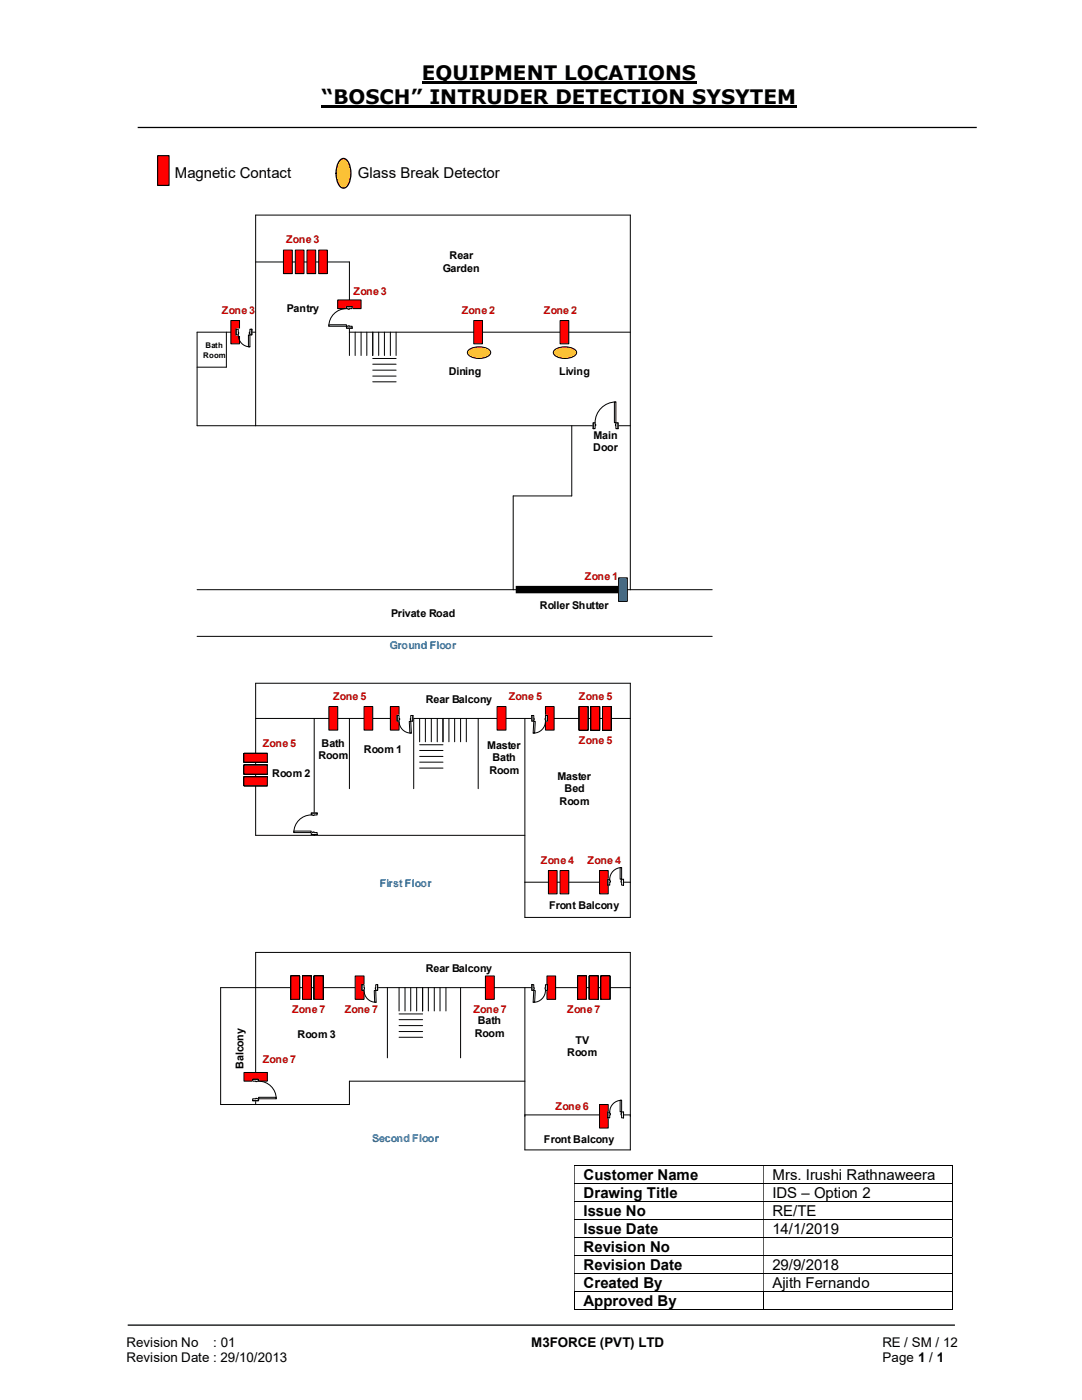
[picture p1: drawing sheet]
<svg xmlns="http://www.w3.org/2000/svg" width="216mm" height="279mm" viewBox="0 0 216 279" stroke-linecap="round" stroke-linejoin="round" font-family="sans-serif">
<path d="M84.2 16.5h54.8M64.2 21.3h94.8" fill="none" stroke="#000" stroke-width=".42"/>
<path d="M27.5 25.4h167.4M25.5 264.5h165" fill="none" stroke="#000" stroke-width=".25"/>
<path d="M31.5 31.1h2.2v5.9h-2.2z" fill-rule="evenodd" fill="#f00"/>
<path d="M31.5 31.1h2.2v5.9h-2.2z" fill="none" stroke="#000" stroke-width=".24"/>
<path d="M103.1 117.1h21.5v1.1h-21.5z" fill="#000"/>
<path d="M103.1 117.1h21.5v1.1h-21.5z" fill="none" stroke="#000" stroke-width=".34"/>
<g fill="none" stroke="#000" stroke-width=".2">
<path d="M51 52.3h18.7v18.7M45.2 66.3v7h-5.9M51 66.3h-11.7v18.7h86.5M69.7 66.3h56.1M70.9 66.3v4.7M72.1 66.3v4.7M73.2 66.3v4.7M74.4 72.7h4.6M74.4 75.1h4.6M74.4 66.3v4.7M74.4 71.5h4.6M74.4 73.9h4.6"/>
<path d="M74.4 76.2h4.6M75.6 66.3v4.7M76.7 66.3v4.7M77.9 66.3v4.7M79 66.3v4.7M51 85v-42.1h74.8v74.8M114.1 85v14h-11.7v18.7M39.3 117.7h102.8M39.3 127h102.8"/>
</g>
<path d="M58.9 49.9h1.8v4.7h-1.8z" fill="#f00"/>
<path d="M58.9 49.9h1.8v4.7h-1.8z" fill="none" stroke="#000" stroke-width=".2"/>
<path d="M56.6 49.9h1.7v4.7h-1.7z" fill="#f00"/>
<path d="M56.6 49.9h1.7v4.7h-1.7z" fill="none" stroke="#000" stroke-width=".2"/>
<path d="M63.6 49.9h1.7v4.7h-1.7z" fill="#f00"/>
<path d="M63.6 49.9h1.7v4.7h-1.7z" fill="none" stroke="#000" stroke-width=".2"/>
<path d="M61.3 49.9h1.7v4.7h-1.7z" fill="#f00"/>
<path d="M61.3 49.9h1.7v4.7h-1.7z" fill="none" stroke="#000" stroke-width=".2"/>
<path d="M123.4 115.3h1.8v4.7h-1.8z" fill="#0070c0"/>
<path d="M123.4 115.3h1.8v4.7h-1.8z" fill="none" stroke="#000" stroke-width=".2"/>
<path d="M46.1 64h1.7v4.6h-1.7z" fill="#f00"/>
<path d="M46.1 64h1.7v4.6h-1.7z" fill="none" stroke="#000" stroke-width=".2"/>
<path d="M67.4 59.9h4.7v1.7h-4.7z" fill-rule="evenodd" fill="#f00"/>
<path d="M67.4 59.9h4.7v1.7h-4.7z" fill="none" stroke="#000" stroke-width=".2"/>
<path d="M118.4 84.3h4.9v1.3h-4.9z" fill="#fff"/>
<path d="M118.4 84.3h4.9v1.3h-4.9z" fill="none" stroke="#fff" stroke-width=".2"/>
<path d="M122.9 84.4v1.2h.4v-1.2zM118.4 84.4h.3v1.2h-.3z" fill-rule="evenodd" fill="#fff"/>
<path d="M118.7 84.7v-.3h-.3v1.2h.3v-.6M122.9 84.7v-.3h.4v1.2h-.4v-.6" fill="none" stroke="#000" stroke-width=".2"/>
<path d="M122.8 84.7l.1 .3zM118.7 84.7h.2v.3h-.2z" fill-rule="evenodd" fill="#fff"/>
<path d="M118.4 84.4v1.2M118.7 84.7h.2v.3h-.2M122.9 80.2a4.2 4.2 0 0 0-4.2 4.2M122.9 84.7v.3M123.3 84.4v1.2" fill="none" stroke="#000" stroke-width=".2"/>
<path d="M122.6 80.2h.3v4.2h-.3z" fill-rule="evenodd" fill="#fff"/>
<path d="M122.6 80.2h.3v4.2h-.3z" fill="none" stroke="#000" stroke-width=".2"/>
<path d="M47.1 65.7h3.1v1.2h-3.1z" fill="#fff"/>
<path d="M47.1 65.7h3.1v1.2h-3.1z" fill="none" stroke="#fff" stroke-width=".2"/>
<path d="M49.9 65.7h.3v1.1h-.3zM47.1 65.7v1.1h.4v-1.1z" fill-rule="evenodd" fill="#fff"/>
<path d="M47.5 66.3v-.6h-.4v1.1h.4v-.2M49.9 66.3v-.6h.3v1.1h-.3v-.2" fill="none" stroke="#000" stroke-width=".2"/>
<path d="M49.7 66.3h.2v.3h-.2zM47.5 66.3l.1 .3z" fill-rule="evenodd" fill="#fff"/>
<path d="M47.1 65.7v1.1M47.5 66.8a2.34 2.34 0 0 0 2.4 2.4M47.5 66.3v.3M49.9 66.3h-.2v.3h.2M50.2 65.7v1.1" fill="none" stroke="#000" stroke-width=".2"/>
<path d="M49.6 66.8h.3v2.4h-.3z" fill-rule="evenodd" fill="#fff"/>
<path d="M49.6 66.8h.3v2.4h-.3z" fill="none" stroke="#000" stroke-width=".2"/>
<path d="M69.1 61.2h1.2v4.3h-1.2z" fill-rule="evenodd" fill="#fff"/>
<path d="M69.1 61.2h1.2v4.3h-1.2z" fill="none" stroke="#fff" stroke-width=".2"/>
<path d="M69.1 65.1h1.2v.4h-1.2zM69.1 61.2v.4h1.2v-.4z" fill-rule="evenodd" fill="#fff"/>
<path d="M69.4 65.1h-.3v.4h1.2v-.4h-.6M69.4 61.6h-.3v-.4h1.2v.4h-.6" fill="none" stroke="#000" stroke-width=".2"/>
<path d="M69.4 65l.3 .1zM69.4 61.6v.1h.3v-.1z" fill-rule="evenodd" fill="#fff"/>
<path d="M69.1 61.6a3.5 3.5 0 0 0-3.5 3.5M69.1 65.5h1.2M69.1 61.2h1.2M69.4 65.1h.3M69.4 61.6v.1h.3v-.1" fill="none" stroke="#000" stroke-width=".2"/>
<path d="M65.6 64.8h3.5v.3h-3.5z" fill="#fff"/>
<path d="M65.6 64.8h3.5v.3h-3.5z" fill="none" stroke="#000" stroke-width=".2"/>
<path d="M94.5 64h1.8v4.6h-1.8z" fill="#f00"/>
<path d="M94.5 64h1.8v4.6h-1.8z" fill="none" stroke="#000" stroke-width=".2"/>
<path d="M111.8 64h1.7v4.6h-1.7z" fill="#f00"/>
<path d="M111.8 64h1.7v4.6h-1.7z" fill="none" stroke="#000" stroke-width=".2"/>
<path d="M93.6 69.8a3.6 3.6 0 0 1 4.2 .3 .85 .85 0 0 1-.6 1.1 3.4 3.4 0 0 1-3.9-.5v-.3z" fill-rule="evenodd" fill="#ffc000"/>
<path d="M93.6 69.8a3.6 3.6 0 0 1 4.2 .3 .85 .85 0 0 1-.6 1.1 3.4 3.4 0 0 1-3.9-.5v-.3z" fill="none" stroke="#000" stroke-width=".2"/>
<path d="M110.7 69.8a3.6 3.6 0 0 1 4.3 .3 .85 .85 0 0 1-.6 1.1 3.4 3.4 0 0 1-3.9-.5l-.1-.3z" fill-rule="evenodd" fill="#ffc000"/>
<g fill="none" stroke="#000" stroke-width=".2">
<path d="M110.7 69.8a3.6 3.6 0 0 1 4.3 .3 .85 .85 0 0 1-.6 1.1 3.4 3.4 0 0 1-3.9-.5l-.1-.3zM51 143.4h74.8M62.7 143.4v23.3M69.7 143.4v14M82.5 143.4v14M83.7 149.8h4.7M83.7 152.1h4.7M83.7 143.4v4.6M83.7 148.6h4.7M83.7 151h4.7M83.7 153.3h4.7M84.9 143.4v4.6"/>
<path d="M86.1 143.4v4.6M87.2 143.4v4.6M88.4 143.4v4.6M89.6 143.4v4.6M90.7 143.4v4.6M91.9 143.4v4.6M93 143.4v4.6M95.4 143.4v14M104.7 143.4v39.7h21.1v-46.7h-74.8v30.3h53.7M104.7 176.1h21.1M69.7 215.8v4.6"/>
</g>
<path d="M120.2 141h1.8v4.7h-1.8z" fill="#f00"/>
<path d="M120.2 141h1.8v4.7h-1.8z" fill="none" stroke="#000" stroke-width=".2"/>
<path d="M117.9 141h1.7v4.7h-1.7z" fill="#f00"/>
<path d="M117.9 141h1.7v4.7h-1.7z" fill="none" stroke="#000" stroke-width=".2"/>
<path d="M115.6 141h1.7v4.7h-1.7z" fill="#f00"/>
<path d="M115.6 141h1.7v4.7h-1.7z" fill="none" stroke="#000" stroke-width=".2"/>
<path d="M120.2 141h1.8v4.7h-1.8z" fill="#f00"/>
<path d="M120.2 141h1.8v4.7h-1.8z" fill="none" stroke="#000" stroke-width=".2"/>
<path d="M117.9 141h1.7v4.7h-1.7z" fill="#f00"/>
<path d="M117.9 141h1.7v4.7h-1.7z" fill="none" stroke="#000" stroke-width=".2"/>
<path d="M115.6 141h1.7v4.7h-1.7z" fill="#f00"/>
<path d="M115.6 141h1.7v4.7h-1.7z" fill="none" stroke="#000" stroke-width=".2"/>
<path d="M120.2 141h1.8v4.7h-1.8z" fill="#f00"/>
<path d="M120.2 141h1.8v4.7h-1.8z" fill="none" stroke="#000" stroke-width=".2"/>
<path d="M117.9 141h1.7v4.7h-1.7z" fill="#f00"/>
<path d="M117.9 141h1.7v4.7h-1.7z" fill="none" stroke="#000" stroke-width=".2"/>
<path d="M115.6 141h1.7v4.7h-1.7z" fill="#f00"/>
<path d="M115.6 141h1.7v4.7h-1.7z" fill="none" stroke="#000" stroke-width=".2"/>
<path d="M120.2 141h1.8v4.7h-1.8z" fill="#f00"/>
<path d="M120.2 141h1.8v4.7h-1.8z" fill="none" stroke="#000" stroke-width=".2"/>
<path d="M117.9 141h1.7v4.7h-1.7z" fill="#f00"/>
<path d="M117.9 141h1.7v4.7h-1.7z" fill="none" stroke="#000" stroke-width=".2"/>
<path d="M115.6 141h1.7v4.7h-1.7z" fill="#f00"/>
<path d="M115.6 141h1.7v4.7h-1.7z" fill="none" stroke="#000" stroke-width=".2"/>
<path d="M120.2 141h1.8v4.7h-1.8z" fill="#f00"/>
<path d="M120.2 141h1.8v4.7h-1.8z" fill="none" stroke="#000" stroke-width=".2"/>
<path d="M117.9 141h1.7v4.7h-1.7z" fill="#f00"/>
<path d="M117.9 141h1.7v4.7h-1.7z" fill="none" stroke="#000" stroke-width=".2"/>
<path d="M115.6 141h1.7v4.7h-1.7z" fill="#f00"/>
<path d="M115.6 141h1.7v4.7h-1.7z" fill="none" stroke="#000" stroke-width=".2"/>
<path d="M120.2 141h1.8v4.7h-1.8z" fill="#f00"/>
<path d="M120.2 141h1.8v4.7h-1.8z" fill="none" stroke="#000" stroke-width=".2"/>
<path d="M117.9 141h1.7v4.7h-1.7z" fill="#f00"/>
<path d="M117.9 141h1.7v4.7h-1.7z" fill="none" stroke="#000" stroke-width=".2"/>
<path d="M115.6 141h1.7v4.7h-1.7z" fill="#f00"/>
<path d="M115.6 141h1.7v4.7h-1.7z" fill="none" stroke="#000" stroke-width=".2"/>
<path d="M120.2 141h1.8v4.7h-1.8z" fill="#f00"/>
<path d="M120.2 141h1.8v4.7h-1.8z" fill="none" stroke="#000" stroke-width=".2"/>
<path d="M117.9 141h1.7v4.7h-1.7z" fill="#f00"/>
<path d="M117.9 141h1.7v4.7h-1.7z" fill="none" stroke="#000" stroke-width=".2"/>
<path d="M120.2 141h1.8v4.7h-1.8z" fill="#f00"/>
<path d="M120.2 141h1.8v4.7h-1.8z" fill="none" stroke="#000" stroke-width=".2"/>
<path d="M117.9 141h1.7v4.7h-1.7z" fill="#f00"/>
<path d="M117.9 141h1.7v4.7h-1.7z" fill="none" stroke="#000" stroke-width=".2"/>
<path d="M120.2 141h1.8v4.7h-1.8z" fill="#f00"/>
<path d="M120.2 141h1.8v4.7h-1.8z" fill="none" stroke="#000" stroke-width=".2"/>
<path d="M117.9 141h1.7v4.7h-1.7z" fill="#f00"/>
<path d="M117.9 141h1.7v4.7h-1.7z" fill="none" stroke="#000" stroke-width=".2"/>
<path d="M108.8 141h1.8v4.7h-1.8z" fill="#f00"/>
<g fill="none" stroke="#000" stroke-width=".2">
<path d="M108.8 141h1.8v4.7h-1.8zM51 197.1h74.8M77.3 197.1v14M79.6 197.1v4.7M80.8 197.1v4.7M82 197.1v4.7M83.1 197.1v4.7M84.3 197.1v4.7M85.5 197.1v4.7M86.7 197.1v4.7M87.8 197.1v4.7M89 197.1v4.7"/>
<path d="M91.9 197.1v14M104.7 197.1v32.4h21.1v-39.4h-74.8v30.3h18.7M69.7 215.8h35M79.6 203.5h4.7M79.6 205.9h4.7M79.6 202.4h4.7M79.6 204.7h4.7M79.6 207h4.7M104.7 222.5h21.1"/>
</g>
<path d="M119.9 194.8h1.8v4.6h-1.8z" fill="#f00"/>
<path d="M119.9 194.8h1.8v4.6h-1.8z" fill="none" stroke="#000" stroke-width=".2"/>
<path d="M117.6 194.8h1.7v4.6h-1.7z" fill="#f00"/>
<path d="M117.6 194.8h1.7v4.6h-1.7z" fill="none" stroke="#000" stroke-width=".2"/>
<path d="M115.3 194.8h1.7v4.6h-1.7z" fill="#f00"/>
<path d="M115.3 194.8h1.7v4.6h-1.7z" fill="none" stroke="#000" stroke-width=".2"/>
<path d="M119.9 194.8h1.8v4.6h-1.8z" fill="#f00"/>
<path d="M119.9 194.8h1.8v4.6h-1.8z" fill="none" stroke="#000" stroke-width=".2"/>
<path d="M117.6 194.8h1.7v4.6h-1.7z" fill="#f00"/>
<path d="M117.6 194.8h1.7v4.6h-1.7z" fill="none" stroke="#000" stroke-width=".2"/>
<path d="M115.3 194.8h1.7v4.6h-1.7z" fill="#f00"/>
<path d="M115.3 194.8h1.7v4.6h-1.7z" fill="none" stroke="#000" stroke-width=".2"/>
<path d="M119.9 194.8h1.8v4.6h-1.8z" fill="#f00"/>
<path d="M119.9 194.8h1.8v4.6h-1.8z" fill="none" stroke="#000" stroke-width=".2"/>
<path d="M117.6 194.8h1.7v4.6h-1.7z" fill="#f00"/>
<path d="M117.6 194.8h1.7v4.6h-1.7z" fill="none" stroke="#000" stroke-width=".2"/>
<path d="M115.3 194.8h1.7v4.6h-1.7z" fill="#f00"/>
<path d="M115.3 194.8h1.7v4.6h-1.7z" fill="none" stroke="#000" stroke-width=".2"/>
<path d="M119.9 194.8h1.8v4.6h-1.8z" fill="#f00"/>
<path d="M119.9 194.8h1.8v4.6h-1.8z" fill="none" stroke="#000" stroke-width=".2"/>
<path d="M117.6 194.8h1.7v4.6h-1.7z" fill="#f00"/>
<path d="M117.6 194.8h1.7v4.6h-1.7z" fill="none" stroke="#000" stroke-width=".2"/>
<path d="M115.3 194.8h1.7v4.6h-1.7z" fill="#f00"/>
<path d="M115.3 194.8h1.7v4.6h-1.7z" fill="none" stroke="#000" stroke-width=".2"/>
<path d="M119.9 194.8h1.8v4.6h-1.8z" fill="#f00"/>
<path d="M119.9 194.8h1.8v4.6h-1.8z" fill="none" stroke="#000" stroke-width=".2"/>
<path d="M117.6 194.8h1.7v4.6h-1.7z" fill="#f00"/>
<path d="M117.6 194.8h1.7v4.6h-1.7z" fill="none" stroke="#000" stroke-width=".2"/>
<path d="M115.3 194.8h1.7v4.6h-1.7z" fill="#f00"/>
<path d="M115.3 194.8h1.7v4.6h-1.7z" fill="none" stroke="#000" stroke-width=".2"/>
<path d="M119.9 194.8h1.8v4.6h-1.8z" fill="#f00"/>
<path d="M119.9 194.8h1.8v4.6h-1.8z" fill="none" stroke="#000" stroke-width=".2"/>
<path d="M117.6 194.8h1.7v4.6h-1.7z" fill="#f00"/>
<path d="M117.6 194.8h1.7v4.6h-1.7z" fill="none" stroke="#000" stroke-width=".2"/>
<path d="M115.3 194.8h1.7v4.6h-1.7z" fill="#f00"/>
<path d="M115.3 194.8h1.7v4.6h-1.7z" fill="none" stroke="#000" stroke-width=".2"/>
<path d="M119.9 194.8h1.8v4.6h-1.8z" fill="#f00"/>
<path d="M119.9 194.8h1.8v4.6h-1.8z" fill="none" stroke="#000" stroke-width=".2"/>
<path d="M117.6 194.8h1.7v4.6h-1.7z" fill="#f00"/>
<path d="M117.6 194.8h1.7v4.6h-1.7z" fill="none" stroke="#000" stroke-width=".2"/>
<path d="M119.9 194.8h1.8v4.6h-1.8z" fill="#f00"/>
<path d="M119.9 194.8h1.8v4.6h-1.8z" fill="none" stroke="#000" stroke-width=".2"/>
<path d="M117.6 194.8h1.7v4.6h-1.7z" fill="#f00"/>
<path d="M117.6 194.8h1.7v4.6h-1.7z" fill="none" stroke="#000" stroke-width=".2"/>
<path d="M119.9 194.8h1.8v4.6h-1.8z" fill="#f00"/>
<path d="M119.9 194.8h1.8v4.6h-1.8z" fill="none" stroke="#000" stroke-width=".2"/>
<path d="M117.6 194.8h1.7v4.6h-1.7z" fill="#f00"/>
<path d="M117.6 194.8h1.7v4.6h-1.7z" fill="none" stroke="#000" stroke-width=".2"/>
<path d="M109.1 194.8h1.8v4.6h-1.8z" fill="#f00"/>
<path d="M109.1 194.8h1.8v4.6h-1.8z" fill="none" stroke="#000" stroke-width=".2"/>
<path d="M111.8 173.7h1.7v4.7h-1.7z" fill="#f00"/>
<path d="M111.8 173.7h1.7v4.7h-1.7z" fill="none" stroke="#000" stroke-width=".2"/>
<path d="M109.4 173.7h1.8v4.7h-1.8z" fill="#f00"/>
<path d="M109.4 173.7h1.8v4.7h-1.8z" fill="none" stroke="#000" stroke-width=".2"/>
<path d="M65.6 141h1.8v4.7h-1.8z" fill="#f00"/>
<path d="M65.6 141h1.8v4.7h-1.8z" fill="none" stroke="#000" stroke-width=".2"/>
<path d="M72.6 141h1.8v4.7h-1.8z" fill="#f00"/>
<path d="M72.6 141h1.8v4.7h-1.8z" fill="none" stroke="#000" stroke-width=".2"/>
<path d="M99.2 141h1.8v4.7h-1.8z" fill="#f00"/>
<path d="M99.2 141h1.8v4.7h-1.8z" fill="none" stroke="#000" stroke-width=".2"/>
<path d="M119.6 173.7h1.8v4.7h-1.8z" fill="#f00"/>
<path d="M119.6 173.7h1.8v4.7h-1.8z" fill="none" stroke="#000" stroke-width=".2"/>
<path d="M96.9 194.8h1.7v4.6h-1.7z" fill="#f00"/>
<path d="M96.9 194.8h1.7v4.6h-1.7z" fill="none" stroke="#000" stroke-width=".2"/>
<path d="M119.6 220.4h1.8v4.7h-1.8z" fill="#f00"/>
<path d="M119.6 220.4h1.8v4.7h-1.8z" fill="none" stroke="#000" stroke-width=".2"/>
<path d="M62.7 194.8h1.8v4.6h-1.8z" fill="#f00"/>
<path d="M62.7 194.8h1.8v4.6h-1.8z" fill="none" stroke="#000" stroke-width=".2"/>
<path d="M60.4 194.8h1.7v4.6h-1.7z" fill="#f00"/>
<path d="M60.4 194.8h1.7v4.6h-1.7z" fill="none" stroke="#000" stroke-width=".2"/>
<path d="M58 194.8h1.8v4.6h-1.8z" fill="#f00"/>
<path d="M58 194.8h1.8v4.6h-1.8z" fill="none" stroke="#000" stroke-width=".2"/>
<path d="M62.7 194.8h1.8v4.6h-1.8z" fill="#f00"/>
<path d="M62.7 194.8h1.8v4.6h-1.8z" fill="none" stroke="#000" stroke-width=".2"/>
<path d="M60.4 194.8h1.7v4.6h-1.7z" fill="#f00"/>
<path d="M60.4 194.8h1.7v4.6h-1.7z" fill="none" stroke="#000" stroke-width=".2"/>
<path d="M58 194.8h1.8v4.6h-1.8z" fill="#f00"/>
<path d="M58 194.8h1.8v4.6h-1.8z" fill="none" stroke="#000" stroke-width=".2"/>
<path d="M62.7 194.8h1.8v4.6h-1.8z" fill="#f00"/>
<path d="M62.7 194.8h1.8v4.6h-1.8z" fill="none" stroke="#000" stroke-width=".2"/>
<path d="M60.4 194.8h1.7v4.6h-1.7z" fill="#f00"/>
<path d="M60.4 194.8h1.7v4.6h-1.7z" fill="none" stroke="#000" stroke-width=".2"/>
<path d="M58 194.8h1.8v4.6h-1.8z" fill="#f00"/>
<path d="M58 194.8h1.8v4.6h-1.8z" fill="none" stroke="#000" stroke-width=".2"/>
<path d="M62.7 194.8h1.8v4.6h-1.8z" fill="#f00"/>
<path d="M62.7 194.8h1.8v4.6h-1.8z" fill="none" stroke="#000" stroke-width=".2"/>
<path d="M60.4 194.8h1.7v4.6h-1.7z" fill="#f00"/>
<path d="M60.4 194.8h1.7v4.6h-1.7z" fill="none" stroke="#000" stroke-width=".2"/>
<path d="M58 194.8h1.8v4.6h-1.8z" fill="#f00"/>
<path d="M58 194.8h1.8v4.6h-1.8z" fill="none" stroke="#000" stroke-width=".2"/>
<path d="M62.7 194.8h1.8v4.6h-1.8z" fill="#f00"/>
<path d="M62.7 194.8h1.8v4.6h-1.8z" fill="none" stroke="#000" stroke-width=".2"/>
<path d="M60.4 194.8h1.7v4.6h-1.7z" fill="#f00"/>
<path d="M60.4 194.8h1.7v4.6h-1.7z" fill="none" stroke="#000" stroke-width=".2"/>
<path d="M58 194.8h1.8v4.6h-1.8z" fill="#f00"/>
<path d="M58 194.8h1.8v4.6h-1.8z" fill="none" stroke="#000" stroke-width=".2"/>
<path d="M62.7 194.8h1.8v4.6h-1.8z" fill="#f00"/>
<path d="M62.7 194.8h1.8v4.6h-1.8z" fill="none" stroke="#000" stroke-width=".2"/>
<path d="M60.4 194.8h1.7v4.6h-1.7z" fill="#f00"/>
<path d="M60.4 194.8h1.7v4.6h-1.7z" fill="none" stroke="#000" stroke-width=".2"/>
<path d="M58 194.8h1.8v4.6h-1.8z" fill="#f00"/>
<path d="M58 194.8h1.8v4.6h-1.8z" fill="none" stroke="#000" stroke-width=".2"/>
<path d="M62.7 194.8h1.8v4.6h-1.8z" fill="#f00"/>
<path d="M62.7 194.8h1.8v4.6h-1.8z" fill="none" stroke="#000" stroke-width=".2"/>
<path d="M60.4 194.8h1.7v4.6h-1.7z" fill="#f00"/>
<path d="M60.4 194.8h1.7v4.6h-1.7z" fill="none" stroke="#000" stroke-width=".2"/>
<path d="M62.7 194.8h1.8v4.6h-1.8z" fill="#f00"/>
<path d="M62.7 194.8h1.8v4.6h-1.8z" fill="none" stroke="#000" stroke-width=".2"/>
<path d="M60.4 194.8h1.7v4.6h-1.7z" fill="#f00"/>
<path d="M60.4 194.8h1.7v4.6h-1.7z" fill="none" stroke="#000" stroke-width=".2"/>
<path d="M62.7 194.8h1.8v4.6h-1.8z" fill="#f00"/>
<path d="M62.7 194.8h1.8v4.6h-1.8z" fill="none" stroke="#000" stroke-width=".2"/>
<path d="M60.4 194.8h1.7v4.6h-1.7z" fill="#f00"/>
<path d="M51 197.1h-7v23.3h7M60.4 194.8h1.7v4.6h-1.7z" fill="none" stroke="#000" stroke-width=".2"/>
<path d="M70.9 194.8h1.7v4.6h-1.7z" fill="#f00"/>
<path d="M70.9 194.8h1.7v4.6h-1.7z" fill="none" stroke="#000" stroke-width=".2"/>
<path d="M48.7 214h4.6v1.8h-4.6z" fill-rule="evenodd" fill="#f00"/>
<path d="M48.7 214h4.6v1.8h-4.6z" fill="none" stroke="#000" stroke-width=".2"/>
<path d="M77.9 141h1.7v4.7h-1.7z" fill="#f00"/>
<path d="M77.9 141h1.7v4.7h-1.7z" fill="none" stroke="#000" stroke-width=".2"/>
<path d="M48.7 150.4h4.6v1.7h-4.6z" fill-rule="evenodd" fill="#f00"/>
<path d="M48.7 150.4h4.6v1.7h-4.6z" fill="none" stroke="#000" stroke-width=".2"/>
<path d="M48.7 152.7h4.6v1.8h-4.6z" fill-rule="evenodd" fill="#f00"/>
<path d="M48.7 152.7h4.6v1.8h-4.6z" fill="none" stroke="#000" stroke-width=".2"/>
<path d="M48.7 155h4.6v1.8h-4.6z" fill-rule="evenodd" fill="#f00"/>
<path d="M48.7 155h4.6v1.8h-4.6z" fill="none" stroke="#000" stroke-width=".2"/>
<path d="M48.7 150.4h4.6v1.7h-4.6z" fill-rule="evenodd" fill="#f00"/>
<path d="M48.7 150.4h4.6v1.7h-4.6z" fill="none" stroke="#000" stroke-width=".2"/>
<path d="M48.7 152.7h4.6v1.8h-4.6z" fill-rule="evenodd" fill="#f00"/>
<path d="M48.7 152.7h4.6v1.8h-4.6z" fill="none" stroke="#000" stroke-width=".2"/>
<path d="M48.7 155h4.6v1.8h-4.6z" fill-rule="evenodd" fill="#f00"/>
<path d="M48.7 155h4.6v1.8h-4.6z" fill="none" stroke="#000" stroke-width=".2"/>
<path d="M48.7 150.4h4.6v1.7h-4.6z" fill-rule="evenodd" fill="#f00"/>
<path d="M48.7 150.4h4.6v1.7h-4.6z" fill="none" stroke="#000" stroke-width=".2"/>
<path d="M48.7 152.7h4.6v1.8h-4.6z" fill-rule="evenodd" fill="#f00"/>
<path d="M48.7 152.7h4.6v1.8h-4.6z" fill="none" stroke="#000" stroke-width=".2"/>
<path d="M48.7 155h4.6v1.8h-4.6z" fill-rule="evenodd" fill="#f00"/>
<path d="M48.7 155h4.6v1.8h-4.6z" fill="none" stroke="#000" stroke-width=".2"/>
<path d="M48.7 150.4h4.6v1.7h-4.6z" fill-rule="evenodd" fill="#f00"/>
<path d="M48.7 150.4h4.6v1.7h-4.6z" fill="none" stroke="#000" stroke-width=".2"/>
<path d="M48.7 152.7h4.6v1.8h-4.6z" fill-rule="evenodd" fill="#f00"/>
<path d="M48.7 152.7h4.6v1.8h-4.6z" fill="none" stroke="#000" stroke-width=".2"/>
<path d="M48.7 155h4.6v1.8h-4.6z" fill-rule="evenodd" fill="#f00"/>
<path d="M48.7 155h4.6v1.8h-4.6z" fill="none" stroke="#000" stroke-width=".2"/>
<path d="M48.7 150.4h4.6v1.7h-4.6z" fill-rule="evenodd" fill="#f00"/>
<path d="M48.7 150.4h4.6v1.7h-4.6z" fill="none" stroke="#000" stroke-width=".2"/>
<path d="M48.7 152.7h4.6v1.8h-4.6z" fill-rule="evenodd" fill="#f00"/>
<path d="M48.7 152.7h4.6v1.8h-4.6z" fill="none" stroke="#000" stroke-width=".2"/>
<path d="M48.7 155h4.6v1.8h-4.6z" fill-rule="evenodd" fill="#f00"/>
<path d="M48.7 155h4.6v1.8h-4.6z" fill="none" stroke="#000" stroke-width=".2"/>
<path d="M48.7 150.4h4.6v1.7h-4.6z" fill-rule="evenodd" fill="#f00"/>
<path d="M48.7 150.4h4.6v1.7h-4.6z" fill="none" stroke="#000" stroke-width=".2"/>
<path d="M48.7 152.7h4.6v1.8h-4.6z" fill-rule="evenodd" fill="#f00"/>
<path d="M48.7 152.7h4.6v1.8h-4.6z" fill="none" stroke="#000" stroke-width=".2"/>
<path d="M48.7 155h4.6v1.8h-4.6z" fill-rule="evenodd" fill="#f00"/>
<path d="M48.7 155h4.6v1.8h-4.6z" fill="none" stroke="#000" stroke-width=".2"/>
<path d="M48.7 150.4h4.6v1.7h-4.6z" fill-rule="evenodd" fill="#f00"/>
<path d="M48.7 150.4h4.6v1.7h-4.6z" fill="none" stroke="#000" stroke-width=".2"/>
<path d="M48.7 152.7h4.6v1.8h-4.6z" fill-rule="evenodd" fill="#f00"/>
<path d="M48.7 152.7h4.6v1.8h-4.6z" fill="none" stroke="#000" stroke-width=".2"/>
<path d="M48.7 150.4h4.6v1.7h-4.6z" fill-rule="evenodd" fill="#f00"/>
<path d="M48.7 150.4h4.6v1.7h-4.6z" fill="none" stroke="#000" stroke-width=".2"/>
<path d="M48.7 152.7h4.6v1.8h-4.6z" fill-rule="evenodd" fill="#f00"/>
<path d="M48.7 152.7h4.6v1.8h-4.6z" fill="none" stroke="#000" stroke-width=".2"/>
<path d="M48.7 150.4h4.6v1.7h-4.6z" fill-rule="evenodd" fill="#f00"/>
<path d="M48.7 150.4h4.6v1.7h-4.6z" fill="none" stroke="#000" stroke-width=".2"/>
<path d="M48.7 152.7h4.6v1.8h-4.6z" fill-rule="evenodd" fill="#f00"/>
<path d="M48.7 152.7h4.6v1.8h-4.6z" fill="none" stroke="#000" stroke-width=".2"/>
<path d="M50.4 215.4h1.2v4.3h-1.2z" fill-rule="evenodd" fill="#fff"/>
<path d="M50.4 215.4h1.2v4.3h-1.2z" fill="none" stroke="#fff" stroke-width=".2"/>
<path d="M50.4 219.3v.4h1.2v-.4zM50.4 215.4h1.2v.4h-1.2z" fill-rule="evenodd" fill="#fff"/>
<path d="M51 219.3h-.6v.4h1.2v-.4h-.3M51 215.8h-.6v-.4h1.2v.4h-.3" fill="none" stroke="#000" stroke-width=".2"/>
<path d="M51 219.2l.3 .1zM51 215.8l.3 .1z" fill-rule="evenodd" fill="#fff"/>
<path d="M50.4 219.7h1.2M50.4 215.4h1.2M51 219.3h.3M51 215.8h.3M51.6 215.8a3.5 3.5 0 0 1 3.5 3.5" fill="none" stroke="#000" stroke-width=".2"/>
<path d="M51.6 219h3.5v.3h-3.5z" fill="#fff"/>
<path d="M51.6 219h3.5v.3h-3.5z" fill="none" stroke="#000" stroke-width=".2"/>
<path d="M79.2 142.7h3.2v1.3h-3.2z" fill="#fff"/>
<path d="M79.2 142.7h3.2v1.3h-3.2z" fill="none" stroke="#fff" stroke-width=".2"/>
<path d="M82 142.8h.4v1.1h-.4zM79.2 142.8v1.1h.4v-1.1z" fill-rule="evenodd" fill="#fff"/>
<path d="M79.6 143.4v-.6h-.4v1.1h.4v-.3M82 143.4v-.6h.4v1.1h-.4v-.3" fill="none" stroke="#000" stroke-width=".2"/>
<path d="M81.9 143.4l.1 .2zM79.6 143.4v.2h.2v-.2z" fill-rule="evenodd" fill="#fff"/>
<path d="M79.2 142.8v1.1M79.6 143.9a2.36 2.36 0 0 0 2.5 2.4M79.6 143.4h.2v.2h-.2M82 143.4v.2M82.4 142.8v1.1" fill="none" stroke="#000" stroke-width=".2"/>
<path d="M81.7 144l.3-.1 .1 2.4h-.3z" fill-rule="evenodd" fill="#fff"/>
<path d="M81.7 144l.3-.1 .1 2.4h-.3z" fill="none" stroke="#000" stroke-width=".2"/>
<path d="M106.1 142.7h3.1v1.3h-3.1z" fill="#fff"/>
<path d="M106.1 142.7h3.1v1.3h-3.1z" fill="none" stroke="#fff" stroke-width=".2"/>
<path d="M106.1 142.8v1.1h.4v-1.1zM108.8 142.8h.4v1.1h-.4z" fill-rule="evenodd" fill="#fff"/>
<path d="M106.5 143.4v-.6h-.4v1.1h.4v-.3M108.8 143.4v-.6h.4v1.1h-.4v-.3" fill="none" stroke="#000" stroke-width=".2"/>
<path d="M106.5 143.4l.1 .2zM108.8 143.4v.2z" fill-rule="evenodd" fill="#fff"/>
<path d="M106.1 142.8v1.1M106.5 143.4v.2M108.8 143.4v.2M108.8 143.9a2.36 2.36 0 0 1-2.4 2.4M109.2 142.8v1.1" fill="none" stroke="#000" stroke-width=".2"/>
<path d="M106.5 143.9l.3 .1-.1 2.3h-.3z" fill-rule="evenodd" fill="#fff"/>
<path d="M106.5 143.9l.3 .1-.1 2.3h-.3z" fill="none" stroke="#000" stroke-width=".2"/>
<path d="M62.1 162.3h1.2v4.2h-1.2z" fill-rule="evenodd" fill="#fff"/>
<path d="M62.1 162.3h1.2v4.2h-1.2z" fill="none" stroke="#fff" stroke-width=".2"/>
<path d="M62.1 166.2h1.2v.3h-1.2zM62.1 162.3v.3h1.2v-.3z" fill-rule="evenodd" fill="#fff"/>
<path d="M62.4 166.2h-.3v.3h1.2v-.3h-.6M62.4 162.6h-.3v-.3h1.2v.3h-.6" fill="none" stroke="#000" stroke-width=".2"/>
<path d="M62.4 166h.3v.2h-.3zM62.4 162.6l.3 .1z" fill-rule="evenodd" fill="#fff"/>
<path d="M62.1 162.6a3.5 3.5 0 0 0-3.5 3.6M62.1 166.5h1.2M62.1 162.3h1.2M62.4 166.2v-.2h.3v.2M62.4 162.6h.3" fill="none" stroke="#000" stroke-width=".2"/>
<path d="M58.6 165.9h3.5v.3h-3.5z" fill="#fff"/>
<path d="M58.6 165.9h3.5v.3h-3.5z" fill="none" stroke="#000" stroke-width=".2"/>
<path d="M121.3 175.4h3.1v1.3h-3.1z" fill="#fff"/>
<path d="M121.3 175.4h3.1v1.3h-3.1z" fill="none" stroke="#fff" stroke-width=".2"/>
<path d="M124 175.5v1.2h.4v-1.2zM121.3 175.5h.4v1.2h-.4z" fill-rule="evenodd" fill="#fff"/>
<path d="M121.7 175.8v-.3h-.4v1.2h.4v-.6M124 175.8v-.3h.4v1.2h-.4v-.6" fill="none" stroke="#000" stroke-width=".2"/>
<path d="M123.9 175.8v.3h.1v-.3zM121.7 175.8h.1v.3h-.1z" fill-rule="evenodd" fill="#fff"/>
<path d="M121.3 175.5v1.2M121.7 175.8h.1v.3h-.1M124 175.8h-.1v.3h.1M124 173.1a2.36 2.36 0 0 0-2.3 2.4M124.4 175.5v1.2" fill="none" stroke="#000" stroke-width=".2"/>
<path d="M123.7 173.1h.3v2.4h-.3z" fill-rule="evenodd" fill="#fff"/>
<path d="M123.7 173.1h.3v2.4h-.3z" fill="none" stroke="#000" stroke-width=".2"/>
<path d="M106.1 196.5h3.1v1.2h-3.1z" fill="#fff"/>
<path d="M106.1 196.5h3.1v1.2h-3.1z" fill="none" stroke="#fff" stroke-width=".2"/>
<path d="M106.1 196.5v1.2h.4v-1.2zM108.8 196.5h.4v1.2h-.4z" fill-rule="evenodd" fill="#fff"/>
<path d="M106.5 197.1v-.6h-.4v1.2h.4v-.3M108.8 197.1v-.6h.4v1.2h-.4v-.3" fill="none" stroke="#000" stroke-width=".2"/>
<path d="M106.5 197.1l.1 .3zM108.8 197.1v.3z" fill-rule="evenodd" fill="#fff"/>
<path d="M106.1 196.5v1.2M106.5 197.1v.3M108.8 197.1v.3M108.8 197.7a2.36 2.36 0 0 1-2.4 2.3M109.2 196.5v1.2" fill="none" stroke="#000" stroke-width=".2"/>
<path d="M106.5 197.7h.3l-.1 2.3h-.3z" fill-rule="evenodd" fill="#fff"/>
<path d="M106.5 197.7h.3l-.1 2.3h-.3z" fill="none" stroke="#000" stroke-width=".2"/>
<path d="M72.2 196.5h3.2v1.2h-3.2z" fill="#fff"/>
<path d="M72.2 196.5h3.2v1.2h-3.2z" fill="none" stroke="#fff" stroke-width=".2"/>
<path d="M75 196.5h.4v1.2h-.4zM72.2 196.5v1.2h.4v-1.2z" fill-rule="evenodd" fill="#fff"/>
<path d="M72.6 197.1v-.6h-.4v1.2h.4v-.3M75 197.1v-.6h.4v1.2h-.4v-.3" fill="none" stroke="#000" stroke-width=".2"/>
<path d="M74.9 197.1l.1 .3zM72.6 197.1l.1 .3z" fill-rule="evenodd" fill="#fff"/>
<path d="M72.2 196.5v1.2M72.6 197.1v.3M72.6 197.7a2.33 2.33 0 0 0 2.5 2.3M75 197.1v.3M75.4 196.5v1.2" fill="none" stroke="#000" stroke-width=".2"/>
<path d="M74.7 197.7h.3l.1 2.3h-.3z" fill-rule="evenodd" fill="#fff"/>
<path d="M74.7 197.7h.3l.1 2.3h-.3z" fill="none" stroke="#000" stroke-width=".2"/>
<path d="M121.3 221.9h3.1v1.2h-3.1z" fill="#fff"/>
<path d="M121.3 221.9h3.1v1.2h-3.1z" fill="none" stroke="#fff" stroke-width=".2"/>
<path d="M124 221.9v1.2h.4v-1.2zM121.3 221.9h.4v1.2h-.4z" fill-rule="evenodd" fill="#fff"/>
<path d="M121.7 222.2v-.3h-.4v1.2h.4v-.6M124 222.2v-.3h.4v1.2h-.4v-.6" fill="none" stroke="#000" stroke-width=".2"/>
<path d="M123.9 222.2v.3h.1v-.3zM121.7 222.2h.1v.3h-.1z" fill-rule="evenodd" fill="#fff"/>
<path d="M124 219.6a2.34 2.34 0 0 0-2.3 2.3M121.3 221.9v1.2M121.7 222.2h.1v.3h-.1M124 222.2h-.1v.3h.1M124.4 221.9v1.2" fill="none" stroke="#000" stroke-width=".2"/>
<path d="M123.7 219.6h.3v2.3h-.3z" fill-rule="evenodd" fill="#fff"/>
<path d="M123.7 219.6h.3v2.3h-.3z" fill="none" stroke="#000" stroke-width=".2"/>
<path d="M67.8 32a.99 .99 0 0 1 1-.3 .99 .99 0 0 1 .8 .8 4.4 4.4 0 0 1-.7 4.9 1.07 1.07 0 0 1-1.4-.7 5 5 0 0 1 .3-4.7z" fill-rule="evenodd" fill="#ffc000"/>
<path d="M67.8 32a.99 .99 0 0 1 1-.3 .99 .99 0 0 1 .8 .8 4.4 4.4 0 0 1-.7 4.9 1.07 1.07 0 0 1-1.4-.7 5 5 0 0 1 .3-4.7z" fill="none" stroke="#000" stroke-width=".25"/>
<g fill="none" stroke="#000" stroke-width=".2">
<path d="M114.6 232.6h75.3M114.6 236.2h75.3M114.6 239.7h75.3M190 232.7v3.4M190 236.2v3.4M190 239.8v3.5M114.6 243.4h75.3M114.6 247h75.3M114.6 250.6h75.3M114.6 254.2h75.3M114.6 257.8h75.3M114.7 257.9v3.6"/>
<path d="M152.3 257.9v3.6M190 243.5v3.4M190 247.1v3.4M190 250.7v3.4M190 254.3v3.4M190 257.9v3.6M114.6 261.4h37.7M152.4 261.4h37.5"/>
</g>
<g fill="#000">
<path d="M189.9 232.5h.2v.2h-.2zM114.6 232.7h.1v3.4h-.1zM152.3 232.7h.1v3.4h-.1z" fill-rule="evenodd"/>
<path d="M189.9 236.1h.2v.1h-.2zM114.6 236.2h.1v3.4h-.1zM152.3 236.2h.1v3.4h-.1z" fill-rule="evenodd"/>
<path d="M189.9 239.6h.2v.2h-.2zM114.6 239.8h.1v3.5h-.1zM152.3 239.8h.1v3.5h-.1z" fill-rule="evenodd"/>
<path d="M189.9 243.3h.2v.2h-.2zM114.6 243.5h.1v3.4h-.1zM152.3 243.5h.1v3.4h-.1z" fill-rule="evenodd"/>
<path d="M189.9 246.9h.2v.2h-.2zM114.6 247.1h.1v3.4h-.1zM152.3 247.1h.1v3.4h-.1z" fill-rule="evenodd"/>
<path d="M189.9 250.5h.2v.2h-.2zM114.6 250.7h.1v3.4h-.1zM152.3 250.7h.1v3.4h-.1z" fill-rule="evenodd"/>
<path d="M189.9 254.1h.2v.2h-.2zM114.6 254.3h.1v3.4h-.1zM152.3 254.3h.1v3.4h-.1z" fill-rule="evenodd"/>
</g>
<path d="M189.9 257.7h.2v.2h-.2zM189.9 261.3h.2v.2h-.2z" fill="#000"/>
<g font-size="4">
<text x="84.2" y="16">EQUIPMENT LOCATIONS</text>
<text x="64.2" y="20.8">“BOSCH” INTRUDER DETECTION SYSYTEM</text>
</g>
<g font-size="3">
<text x="34.9" y="35.5">Magnetic Contact</text>
<text x="71.4" y="35.5">Glass Break Detector</text>
<text x="116.5" y="235.5">Customer Name</text>
<text x="116.5" y="239">Drawing Title</text>
<text x="154.1" y="235.5">Mrs. Irushi Rathnaweera</text>
<text x="154.1" y="239">IDS – Option 2</text>
<text x="116.5" y="242.7">Issue No</text>
<text x="154.1" y="242.7">RE/TE</text>
<text x="116.5" y="246.3">Issue Date</text>
<text x="116.5" y="249.8">Revision No</text>
<text x="154.1" y="246.3">14/1/2019</text>
<text x="116.5" y="253.4">Revision Date</text>
<text x="116.5" y="257">Created By</text>
<text x="154.1" y="253.4">29/9/2018</text>
<text x="154.1" y="257">Ajith Fernando</text>
<text x="116.5" y="260.7">Approved By</text>
</g>
<g font-size="2.7">
<text x="25.2" y="268.8">Revision No</text>
<text x="42.6" y="268.8">: 01</text>
<text x="106" y="268.8">M3FORCE (PVT) LTD</text>
<text x="176.1" y="268.8">RE / SM / 12</text>
<text x="25.2" y="271.8">Revision Date : 29/10/2013</text>
<text x="176.1" y="271.8">Page 1 / 1</text>
</g>
<g font-size="2.1" fill="#c00000">
<text x="57.1" y="48.6">Zone 3</text>
<text x="70.6" y="58.8">Zone 3</text>
<text x="44.3" y="62.6">Zone 3</text>
<text x="92.2" y="62.6">Zone 2</text>
<text x="108.5" y="62.6">Zone 2</text>
<text x="116.7" y="115.8">Zone 1</text>
<text x="66.5" y="139.7">Zone 5</text>
<text x="101.5" y="139.7">Zone 5</text>
<text x="115.5" y="139.7">Zone 5</text>
<text x="52.5" y="149">Zone 5</text>
<text x="115.5" y="148.5">Zone 5</text>
<text x="107.9" y="172.4">Zone 4</text>
<text x="117.3" y="172.5">Zone 4</text>
<text x="58.3" y="202.2">Zone 7</text>
<text x="68.8" y="202.2">Zone 7</text>
<text x="94.5" y="202.2">Zone 7</text>
<text x="113.2" y="202.2">Zone 7</text>
<text x="52.5" y="212.1">Zone 7</text>
<text x="110.9" y="221.4">Zone 6</text>
</g>
<g font-size="2.1">
<text x="89.7" y="51.7">Rear</text>
<text x="88.3" y="54.2">Garden</text>
<text x="57.2" y="62.3">Pantry</text>
<text x="89.5" y="74.8">Dining</text>
<text x="111.5" y="74.8">Living</text>
<text x="118.4" y="87.6">Main</text>
<text x="118.4" y="90">Door</text>
<text x="78.1" y="123.1">Private Road</text>
<text x="107.7" y="121.5">Roller Shutter</text>
<text x="85" y="140.2">Rear Balcony</text>
<text x="64.2" y="149.1">Bath</text>
<text x="97.2" y="149.4">Master</text>
<text x="54.3" y="155">Room 2</text>
<text x="63.5" y="151.6">Room</text>
<text x="72.6" y="150.3">Room 1</text>
<text x="97.7" y="154.4">Room</text>
<text x="98.3" y="151.9">Bath</text>
<text x="111.3" y="155.6">Master</text>
<text x="111.7" y="160.6">Room</text>
<text x="112.6" y="158.1">Bed</text>
<text x="109.6" y="181.5">Front Balcony</text>
<text x="85" y="193.9">Rear Balcony</text>
<text x="59.4" y="207.2">Room 3</text>
<text x="94.7" y="206.9">Room</text>
<text x="95.4" y="204.4">Bath</text>
<text x="114.8" y="208.3">TV</text>
<text x="48.6" y="213.3" transform="rotate(-90 48.6 213.3)">Balcony</text>
<text x="113.2" y="210.7">Room</text>
<text x="108.5" y="228.2">Front Balcony</text>
</g>
<g font-size="2.1" fill="#0070c0">
<text x="77.8" y="129.5">Ground Floor</text>
<text x="75.8" y="177.1">First Floor</text>
<text x="74.3" y="227.9">Second Floor</text>
</g>
<g font-size="1.6">
<text x="40.6" y="71.4">Room</text>
<text x="41" y="69.5">Bath</text>
</g>
</svg>
